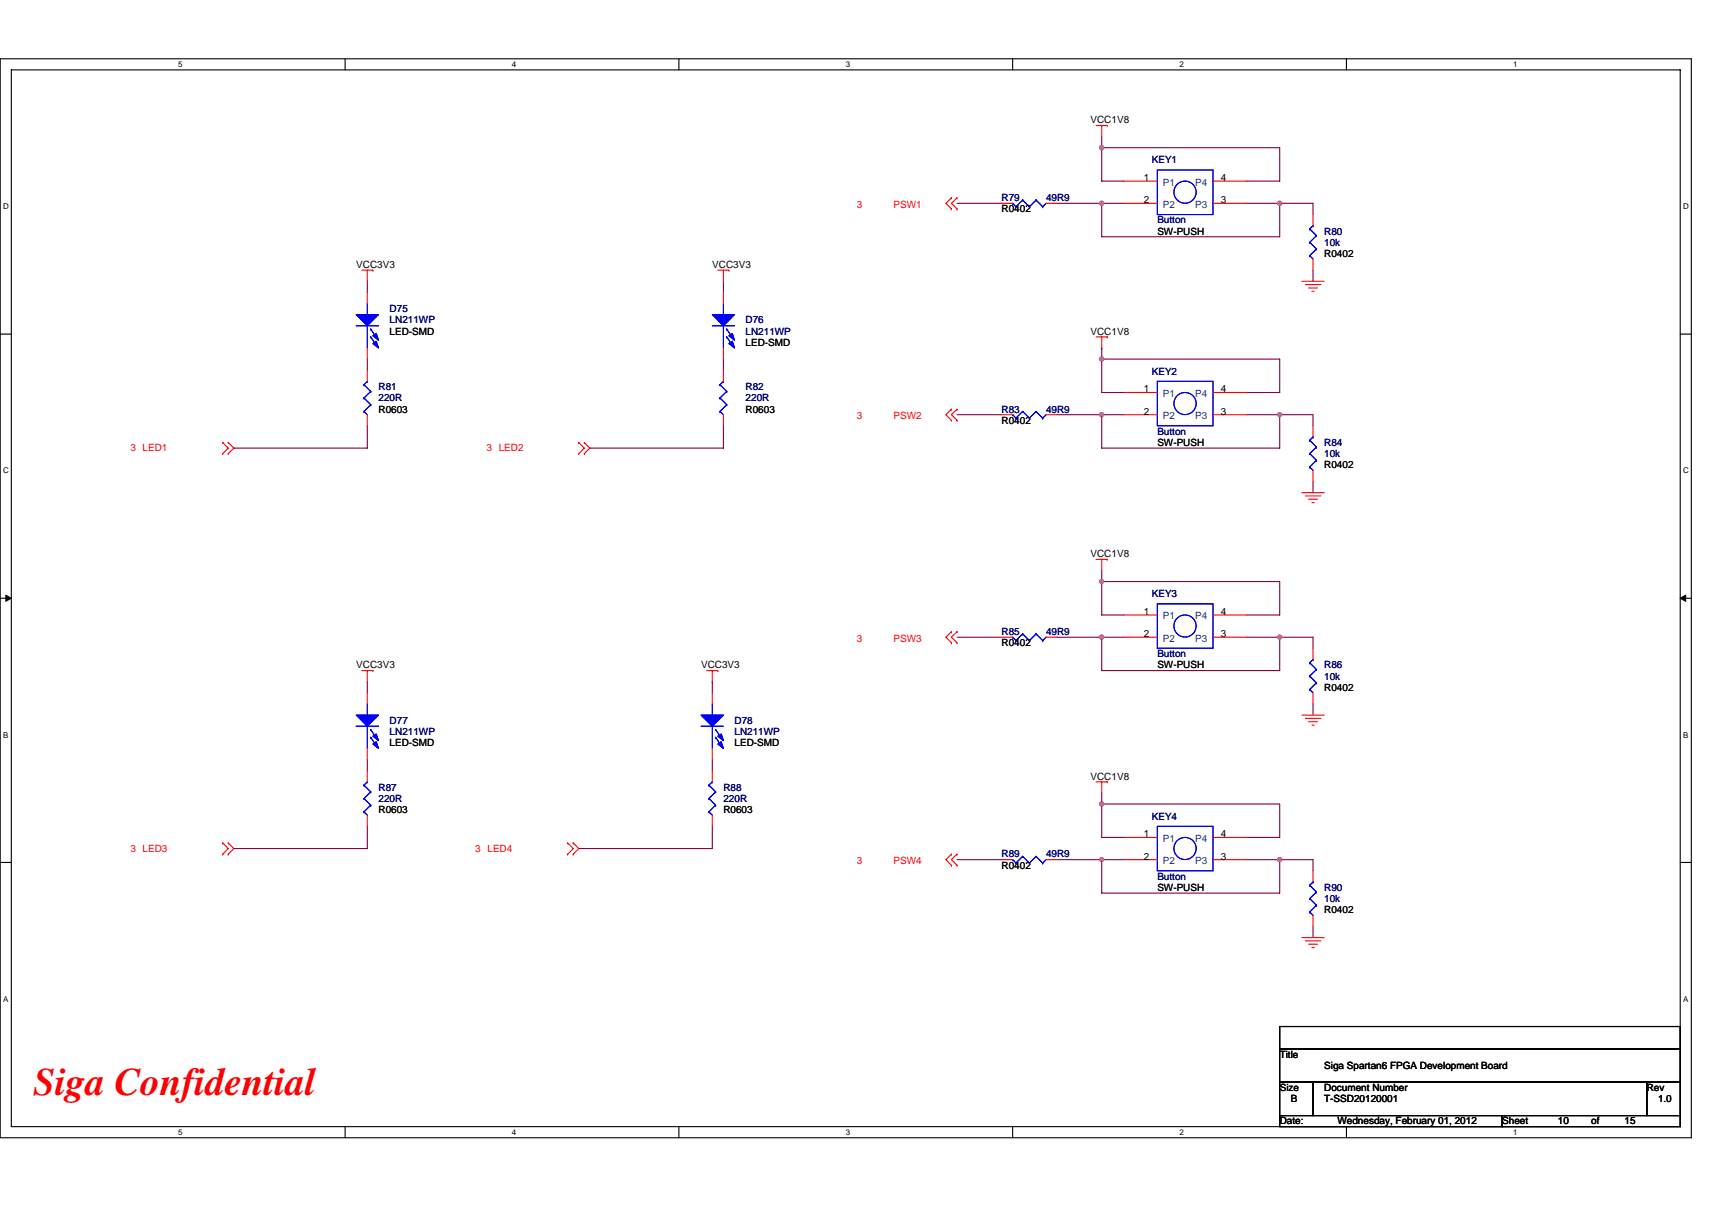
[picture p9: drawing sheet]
<svg xmlns="http://www.w3.org/2000/svg" width="297mm" height="210mm" viewBox="0 0 297 210" stroke-linecap="round" stroke-linejoin="round" font-family="sans-serif">
<path d="M0 10.2h293.5v187.2h-293.5zM2 12.1h289.5v183.4h-289.5z" fill="none" stroke="#000" stroke-width=".19"/>
<g fill="#fff">
<path d="M30.9 10.4h.8v1.6h-.8z"/>
<path d="M30.9 195.7h.8v1.6h-.8z"/>
</g>
<path d="M59.9 10.2v1.9M59.9 195.5v1.9" fill="none" stroke="#000" stroke-width=".19"/>
<g fill="#fff">
<path d="M88.8 10.4h.8v1.6h-.8z"/>
<path d="M88.8 195.7h.8v1.6h-.8z"/>
</g>
<path d="M117.8 10.2v1.9M117.8 195.5v1.9" fill="none" stroke="#000" stroke-width=".19"/>
<g fill="#fff">
<path d="M146.7 10.4h.8v1.6h-.8z"/>
<path d="M146.7 195.7h.8v1.6h-.8z"/>
</g>
<path d="M175.7 10.2v1.9M175.7 195.5v1.9" fill="none" stroke="#000" stroke-width=".19"/>
<g fill="#fff">
<path d="M204.7 10.4h.7v1.6h-.7z"/>
<path d="M204.7 195.7h.7v1.6h-.7z"/>
</g>
<path d="M233.6 10.2v1.9M233.6 195.5v1.9" fill="none" stroke="#000" stroke-width=".19"/>
<g fill="#fff">
<path d="M262.6 10.4h.7v1.6h-.7z"/>
<path d="M262.6 195.7h.7v1.6h-.7z"/>
<path d="M.5 35.1h1v1.5h-1z"/>
<path d="M292 35.1h1v1.5h-1z"/>
<path d="M.5 80.9h1v1.5h-1z"/>
<path d="M292 80.9h1v1.5h-1z"/>
</g>
<path d="M0 58h2M291.5 58h2" fill="none" stroke="#000" stroke-width=".19"/>
<g fill="#fff">
<path d="M.5 126.7h.9v1.6h-.9z"/>
<path d="M292 126.7h.9v1.6h-.9z"/>
</g>
<path d="M0 103.8h2M291.5 103.8h2" fill="none" stroke="#000" stroke-width=".19"/>
<path d="M1 103.3l1 .5-1 .6zM291.5 103.8l1-.5v1.1z" fill="#000" stroke="#000" stroke-width=".17"/>
<g fill="#fff">
<path d="M.5 172.6h.9v1.5h-.9z"/>
<path d="M292 172.6h.9v1.5h-.9z"/>
</g>
<path d="M0 149.7h2M291.5 149.7h2M222 178.1h69.5v3.9h-69.5zM222 182h69.5v5.8h-69.5zM222 187.8h5.8v5.8h-5.8zM222 193.6h38.6v1.9h-38.6zM227.8 187.8h57.9v5.8h-57.9zM260.6 193.6h30.9v1.9h-30.9zM285.7 187.8h5.8v5.8h-5.8z" fill="none" stroke="#000" stroke-width=".19"/>
<g fill="none" stroke="#800040" stroke-width=".19">
<path d="M166 35.3h7.8M183.4 35.3h7.8M191.2 35.3h.1M191.2 35.3v5.8h30.8v-5.8M191.2 25.6v5.8h3.8M191.2 25.6h.1M191.2 25.6h30.8v5.8h-5.8M191.2 23.7v1.9M191.2 35.3h3.8M216.2 35.3h5.8M222 35.3h.1M222 35.3h5.8v1.9"/>
<path d="M63.7 48.8v1.9M125.5 48.8v1.9M227.8 46.9v1.9M63.7 62.3v1.9M63.7 73.9v3.9h-23.1M125.5 62.3v1.9M125.5 73.9v3.9h-23.2M166 72h7.8M183.4 72h7.8M191.2 60.4h.1M191.2 72h.1M191.2 72v5.8h30.8v-5.8"/>
<path d="M191.2 62.3v5.8h3.8M191.2 62.3h30.8v5.8h-5.8M191.2 60.4v1.9M191.2 72h3.8M216.2 72h5.8M222 72h.1M222 72h5.8v1.9M191.2 99v1.9M227.8 83.5v2M63.7 118.3v1.9M123.6 118.3h.1M123.6 118.3v1.9"/>
<path d="M166 110.6h7.8M183.4 110.6h7.8M191.2 110.6h.1M191.2 110.6v5.8h30.8v-5.8M191.2 100.9v5.8h3.8M191.2 100.9h.1M191.2 100.9h30.8v5.8h-5.8M191.2 110.6h3.8M216.2 110.6h5.8M222 110.6h.1M222 110.6h5.8v1.9M63.7 131.8v2"/>
<path d="M123.6 131.8v2M191.2 137.6v1.9M191.2 139.5v5.8h3.8M191.2 139.5h.1M191.2 139.5h30.8v5.8h-5.8M227.8 122.2v1.9M63.7 143.4v3.9h-23.1M123.6 143.4v3.9h-23.2M166 149.2h7.8M183.4 149.2h7.8M191.2 149.2h.1M191.2 149.2v5.8h30.8v-5.8"/>
<path d="M191.2 149.2h3.8M216.2 149.2h5.8M222 149.2h.1M222 149.2h5.8v1.9M227.8 160.8v1.9"/>
</g>
<g fill="#f0f" stroke="#f0f" stroke-width=".19">
<circle cx="191.1" cy="35.3" r=".38"/>
<circle cx="222" cy="35.3" r=".38"/>
<circle cx="191.1" cy="25.6" r=".38"/>
<circle cx="191.1" cy="110.6" r=".38"/>
<circle cx="191.1" cy="62.3" r=".38"/>
<circle cx="191.1" cy="72" r=".38"/>
<circle cx="222" cy="72" r=".38"/>
<circle cx="222" cy="110.6" r=".38"/>
<circle cx="191.1" cy="100.9" r=".38"/>
<circle cx="191.1" cy="149.2" r=".38"/>
<circle cx="222" cy="149.2" r=".38"/>
<circle cx="191.1" cy="139.5" r=".38"/>
</g>
<g fill="none" stroke="#f00" stroke-width=".19">
<path d="M165.1 34.3h.1M165.1 36.3h.1M165.1 34.3l-1 1 1 1M166 34.3h.1M166 36.3h.1M166 34.3l-.9 1 .9 1M173.8 35.3h1.9M181.5 35.3h1.9M190.2 21.8h1.9M191.2 21.8v1.9M192.1 21.8h.1M195 35.3h5.8"/>
<path d="M195 31.4h5.8M210.5 35.3h5.7M210.5 31.4h5.7M227.8 37.2v2M62.8 46.9h1.9M63.7 46.9v1.9M63.7 50.7v2M64.7 46.9h.1M124.5 46.9h2M125.5 46.9v1.9M125.5 50.7v2M126.5 46.9h.1"/>
<path d="M190.2 58.5h1.9M191.2 58.5v1.9M192.1 58.5h.1M225.9 48.8h3.9M226.5 49.4h2.7M227.1 50h1.5M227.6 50.5h.4M227.8 44.9v2M38.6 78.7h.1M38.6 76.8h.1M38.6 76.8l1 1-1 .9M39.6 76.8h.1"/>
<path d="M39.6 78.7h.1M39.6 76.8l1 1-1 .9M63.7 60.4v1.9M63.7 64.2v2M63.7 72v1.9M100.4 78.7h.1M100.4 76.8h.1M100.4 76.8l1 1-1 .9M101.4 76.8h.1M101.4 78.7h.1M101.4 76.8l.9 1-.9 .9M125.5 60.4v1.9"/>
<path d="M125.5 64.2v2M125.5 72v1.9M165.1 71h.1M165.1 72.9h.1M165.1 71l-1 1 1 .9M166 71h.1M166 72.9h.1M166 71l-.9 1 .9 .9M173.8 72h1.9M181.5 72h1.9M195 68.1h5.8M195 72h5.8"/>
<path d="M210.5 68.1h5.7M210.5 72h5.7M227.8 73.9v1.9M190.2 97.1h1.9M191.2 97.1v1.9M192.1 97.1h.1M225.9 85.5h3.9M226.5 86.1h2.7M227.1 86.6h1.5M227.6 87.2h.4M227.8 81.6v1.9M62.8 116.4h1.9"/>
<path d="M63.7 116.4v1.9M64.7 116.4h.1M122.6 116.4h1.9M123.6 116.4v1.9M124.5 116.4h.1M165.1 109.6h.1M165.1 111.5h.1M165.1 109.6l-1 1 1 .9M166 109.6h.1M166 111.5h.1M166 109.6l-.9 1 .9 .9M173.8 110.6h1.9"/>
<path d="M181.5 110.6h1.9M195 110.6h5.8M195 106.7h5.8M210.5 110.6h5.7M210.5 106.7h5.7M227.8 112.5v1.9M63.7 120.2v2M63.7 129.9v1.9M63.7 133.8v1.9M123.6 120.2v2M123.6 129.9v1.9M123.6 133.8v1.9"/>
<path d="M190.2 135.7h1.9M191.2 135.7v1.9M192.1 135.7h.1M225.9 124.1h3.9M226.5 124.7h2.7M227.1 125.2h1.5M227.6 125.8h.4M227.8 120.2v2M38.6 148.2h.1M38.6 146.3h.1M38.6 146.3l1 1-1 .9M39.6 146.3h.1"/>
<path d="M39.6 148.2h.1M39.6 146.3l1 1-1 .9M63.7 141.5v1.9M98.5 148.2h.1M98.5 146.3h.1M98.5 146.3l1 1-1 .9M99.5 146.3h.1M99.5 148.2h.1M99.5 146.3l.9 1-.9 .9M123.6 141.5v1.9M165.1 148.2h.1M165.1 150.2h.1"/>
<path d="M165.1 148.2l-1 1 1 1M166 148.2h.1M166 150.2h.1M166 148.2l-.9 1 .9 1M173.8 149.2h1.9M181.5 149.2h1.9M195 145.3h5.8M195 149.2h5.8M210.5 145.3h5.7M210.5 149.2h5.7M227.8 151.1v2M227.8 158.8v2"/>
<path d="M225.9 162.7h3.9M226.5 163.3h2.7M227.1 163.9h1.5M227.6 164.4h.4"/>
</g>
<g fill="none" stroke="#00f" stroke-width=".19">
<path d="M175.7 35.3h.1M175.7 35.3l.6 .6M176.3 35.9h.1M177.4 34.7h.1M177.4 34.7l1.2 1.2M177.4 34.7l-1.1 1.2M178.6 35.9h.1M179.8 34.7h.1M179.8 34.7l1.1 1.2M179.8 34.7l-1.2 1.2M180.9 35.9h.1M181.5 35.3l-.6 .6"/>
<path d="M200.8 29.5h9.7v7.7h-9.7zM227.2 39.7h.1M227.2 39.7l1.2 1.2M227.8 39.2h.1M227.8 39.2l-.6 .5M61.8 56.5h3.9M63.7 52.7v1.9M63.7 56.5v3.9M64.3 57.1h.1M64.3 58.5h.1M64.3 57.1l1.2 1.7M64.3 58.5l1.2 1.7"/>
<path d="M123.6 56.5h3.8M125.5 52.7v1.9M125.5 56.5v3.9M126.1 57.1h.1M126.1 58.5h.1M126.1 57.1l1.2 1.7M126.1 58.5l1.2 1.7M227.2 44.4h.1M227.2 42.1h.1M227.2 44.4l.6 .5M227.2 42.1l1.2 1.1M228.4 43.2h.1"/>
<path d="M228.4 40.9h.1M228.4 43.2l-1.2 1.2M228.4 40.9l-1.2 1.2M63.2 71.4h.1M63.2 69.1h.1M63.2 66.8h.1M63.2 71.4l.5 .6M63.2 69.1l1.1 1.1M63.2 66.8l1.1 1.1M63.7 66.2h.1M63.7 66.2l-.5 .6M64.3 70.2h.1"/>
<path d="M64.3 67.9h.1M64.3 70.2l-1.1 1.2M64.3 67.9l-1.1 1.2M124.9 71.4h.1M124.9 69.1h.1M124.9 66.8h.1M124.9 71.4l.6 .6M124.9 69.1l1.2 1.1M124.9 66.8l1.2 1.1M125.5 66.2h.1M125.5 66.2l-.6 .6M126.1 70.2h.1"/>
<path d="M126.1 67.9h.1M126.1 70.2l-1.2 1.2M126.1 67.9l-1.2 1.2M175.7 72h.1M175.7 72l.6 .6M176.3 72.6h.1M177.4 71.4h.1M177.4 71.4l1.2 1.2M177.4 71.4l-1.1 1.2M178.6 72.6h.1M179.8 71.4h.1M179.8 71.4l1.1 1.2"/>
<path d="M179.8 71.4l-1.2 1.2M180.9 72.6h.1M181.5 72l-.6 .6M200.8 66.2h9.7v7.7h-9.7zM227.2 78.7h.1M227.2 76.4h.1M227.2 78.7l1.2 1.2M227.2 76.4l1.2 1.2M227.8 75.8h.1M227.8 75.8l-.6 .6M228.4 79.9h.1M228.4 77.6h.1"/>
<path d="M228.4 79.9l-1.2 1.1M228.4 77.6l-1.2 1.1M227.2 81h.1M227.2 81l.6 .6M175.7 110.6h.1M175.7 110.6l.6 .6M176.3 111.2h.1M177.4 110h.1M177.4 110l1.2 1.2M177.4 110l-1.1 1.2M178.6 111.2h.1M179.8 110h.1"/>
<path d="M179.8 110l1.1 1.2M179.8 110l-1.2 1.2M180.9 111.2h.1M181.5 110.6l-.6 .6M200.8 104.8h9.7v7.7h-9.7zM227.2 119.7h.1M227.2 117.3h.1M227.2 115h.1M227.2 119.7l.6 .5M227.2 117.3l1.2 1.2M227.2 115l1.2 1.2M227.8 114.4h.1"/>
<path d="M227.8 114.4l-.6 .6M228.4 118.5h.1M228.4 116.2h.1M228.4 118.5l-1.2 1.2M228.4 116.2l-1.2 1.1M61.8 126h3.9M63.2 138.6h.1M63.2 136.2h.1M63.2 138.6l1.1 1.1M63.2 136.2l1.1 1.2M63.7 135.7h.1M63.7 122.2v1.9"/>
<path d="M63.7 126v3.9M63.7 135.7l-.5 .5M64.3 139.7h.1M64.3 137.4h.1M64.3 126.6h.1M64.3 128h.1M64.3 139.7l-1.1 1.2M64.3 137.4l-1.1 1.2M64.3 126.6l1.2 1.7M64.3 128l1.2 1.7M121.6 126h3.9M123 138.6h.1"/>
<path d="M123 136.2h.1M123 138.6l1.2 1.1M123 136.2l1.2 1.2M123.6 135.7h.1M123.6 122.2v1.9M123.6 126v3.9M123.6 135.7l-.6 .5M124.2 139.7h.1M124.2 137.4h.1M124.2 126.6h.1M124.2 128h.1M124.2 139.7l-1.2 1.2"/>
<path d="M124.2 137.4l-1.2 1.2M124.2 126.6l1.1 1.7M124.2 128l1.1 1.7M63.2 140.9h.1M63.2 140.9l.5 .6M123 140.9h.1M123 140.9l.6 .6M175.7 149.2h.1M175.7 149.2l.6 .6M176.3 149.8h.1M177.4 148.6h.1M177.4 148.6l1.2 1.2"/>
<path d="M177.4 148.6l-1.1 1.2M178.6 149.8h.1M179.8 148.6h.1M179.8 148.6l1.1 1.2M179.8 148.6l-1.2 1.2M180.9 149.8h.1M181.5 149.2l-.6 .6M200.8 143.4h9.7v7.7h-9.7zM227.2 158.3h.1M227.2 155.9h.1M227.2 153.6h.1M227.2 158.3l.6 .5"/>
<path d="M227.2 155.9l1.2 1.2M227.2 153.6l1.2 1.2M227.8 153.1h.1M227.8 153.1l-.6 .5M228.4 157.1h.1M228.4 154.8h.1M228.4 157.1l-1.2 1.2M228.4 154.8l-1.2 1.1"/>
<circle cx="205.6" cy="33.3" r="1.92"/>
<circle cx="205.6" cy="70" r="1.92"/>
<circle cx="205.6" cy="108.6" r="1.92"/>
<circle cx="205.6" cy="147.2" r="1.92"/>
</g>
<g fill="#00f" stroke="#00f" stroke-width=".19">
<path d="M123.6 54.6h3.8l-1.9 1.9z" fill-rule="evenodd"/>
<path d="M126.5 58.3l.6-.4 .3 1.1z" fill-rule="evenodd"/>
<path d="M126.5 59.6l.6-.4 .3 1.2z" fill-rule="evenodd"/>
<path d="M123.6 54.6h3.8l-1.9 1.9z" fill-rule="evenodd"/>
<path d="M126.5 58.3l.6-.4 .3 1.1z" fill-rule="evenodd"/>
<path d="M126.5 59.6l.6-.4 .3 1.2z" fill-rule="evenodd"/>
<path d="M61.8 124.1h3.9l-2 1.9z" fill-rule="evenodd"/>
<path d="M64.7 127.8l.6-.4 .4 1.1z" fill-rule="evenodd"/>
<path d="M64.7 129.1l.6-.4 .4 1.2z" fill-rule="evenodd"/>
<path d="M61.8 124.1h3.9l-2 1.9z" fill-rule="evenodd"/>
<path d="M64.7 127.8l.6-.4 .4 1.1z" fill-rule="evenodd"/>
<path d="M64.7 129.1l.6-.4 .4 1.2z" fill-rule="evenodd"/>
<path d="M61.8 54.6h3.9l-2 1.9z" fill-rule="evenodd"/>
<path d="M64.7 58.3l.6-.4 .4 1.1z" fill-rule="evenodd"/>
<path d="M64.7 59.6l.6-.4 .4 1.2z" fill-rule="evenodd"/>
<path d="M61.8 54.6h3.9l-2 1.9z" fill-rule="evenodd"/>
<path d="M64.7 58.3l.6-.4 .4 1.1z" fill-rule="evenodd"/>
<path d="M64.7 59.6l.6-.4 .4 1.2z" fill-rule="evenodd"/>
<path d="M121.6 124.1h3.9l-1.9 1.9z" fill-rule="evenodd"/>
<path d="M124.5 127.8l.6-.4 .4 1.1z" fill-rule="evenodd"/>
<path d="M124.5 129.1l.6-.4 .4 1.2z" fill-rule="evenodd"/>
<path d="M121.6 124.1h3.9l-1.9 1.9z" fill-rule="evenodd"/>
<path d="M124.5 127.8l.6-.4 .4 1.1z" fill-rule="evenodd"/>
<path d="M124.5 129.1l.6-.4 .4 1.2z" fill-rule="evenodd"/>
</g>
<text font-size="6.8" fill="#f00" x="5.8" y="189.9">Siga Confidential</text>
<g font-size="1.7">
<text x="189.2" y="21.4">VCC1V8</text>
<text x="198.5" y="31.4">1</text>
<text x="198.5" y="35.3">2</text>
<text x="211.8" y="35.3">3</text>
<text x="211.8" y="31.4">4</text>
<text x="173.8" y="36.8">R0402</text>
<text x="200.8" y="40.7">SW-PUSH</text>
<text x="61.8" y="46.5">VCC3V3</text>
<text x="123.6" y="46.5">VCC3V3</text>
<text x="229.8" y="44.6">R0402</text>
<text x="67.6" y="58.1">LED-SMD</text>
<text x="189.2" y="58.1">VCC1V8</text>
<text x="129.4" y="60">LED-SMD</text>
<text x="65.7" y="71.6">R0603</text>
<text x="129.4" y="71.6">R0603</text>
<text x="198.5" y="68.1">1</text>
<text x="198.5" y="71.9">2</text>
<text x="211.8" y="71.9">3</text>
<text x="211.8" y="68.1">4</text>
<text x="173.8" y="73.5">R0402</text>
<text x="200.8" y="77.4">SW-PUSH</text>
<text x="229.8" y="81.2">R0402</text>
<text x="189.2" y="96.7">VCC1V8</text>
<text x="198.5" y="106.7">1</text>
<text x="211.8" y="106.7">4</text>
<text x="173.8" y="112.1">R0402</text>
<text x="198.5" y="110.6">2</text>
<text x="211.8" y="110.6">3</text>
<text x="61.8" y="116">VCC3V3</text>
<text x="121.6" y="116">VCC3V3</text>
<text x="200.8" y="116">SW-PUSH</text>
<text x="229.8" y="119.8">R0402</text>
<text x="67.6" y="129.5">LED-SMD</text>
<text x="127.4" y="129.5">LED-SMD</text>
<text x="189.2" y="135.3">VCC1V8</text>
<text x="65.7" y="141.1">R0603</text>
<text x="125.5" y="141.1">R0603</text>
<text x="198.5" y="145.3">1</text>
<text x="198.5" y="149.2">2</text>
<text x="211.8" y="149.2">3</text>
<text x="211.8" y="145.3">4</text>
<text x="173.8" y="150.7">R0402</text>
<text x="200.8" y="154.6">SW-PUSH</text>
<text x="229.8" y="158.5">R0402</text>
<text x="222" y="183.6">Title</text>
<text x="229.8" y="185.5">Siga Spartan6 FPGA Development Board</text>
<text x="222" y="189.3">Size</text>
<text x="224" y="191.3">B</text>
<text x="229.8" y="189.3">Document Number</text>
<text x="229.8" y="191.3">T-SSD20120001</text>
<text x="285.7" y="189.3">Rev</text>
<text x="287.7" y="191.3">1.0</text>
<text x="222" y="195.1">Date:</text>
<text x="232.1" y="195.1">Wednesday, February 01, 2012</text>
<text x="260.6" y="195.1">Sheet</text>
<text x="270.3" y="195.1">10</text>
<text x="276.1" y="195.1">of</text>
<text x="281.9" y="195.1">15</text>
</g>
<g font-size="1.7" fill="#000080">
<text x="199.8" y="28.3">KEY1</text>
<text x="173.8" y="34.9">R79</text>
<text x="181.5" y="34.9">49R9</text>
<text x="200.8" y="38.8">Button</text>
<text x="229.8" y="40.7">R80</text>
<text x="229.8" y="42.6">10k</text>
<text x="67.6" y="54.2">D75</text>
<text x="67.6" y="56.1">LN211WP</text>
<text x="129.4" y="56.1">D76</text>
<text x="129.4" y="58.1">LN211WP</text>
<text x="199.8" y="65">KEY2</text>
<text x="65.7" y="67.7">R81</text>
<text x="65.7" y="69.7">220R</text>
<text x="129.4" y="67.7">R82</text>
<text x="129.4" y="69.7">220R</text>
<text x="173.8" y="71.6">R83</text>
<text x="181.5" y="71.6">49R9</text>
<text x="200.8" y="75.4">Button</text>
<text x="229.8" y="77.4">R84</text>
<text x="229.8" y="79.3">10k</text>
<text x="199.8" y="103.6">KEY3</text>
<text x="173.8" y="110.2">R85</text>
<text x="181.5" y="110.2">49R9</text>
<text x="200.8" y="114">Button</text>
<text x="229.8" y="116">R86</text>
<text x="229.8" y="117.9">10k</text>
<text x="67.6" y="125.6">D77</text>
<text x="127.4" y="125.6">D78</text>
<text x="67.6" y="127.6">LN211WP</text>
<text x="127.4" y="127.6">LN211WP</text>
<text x="65.7" y="137.2">R87</text>
<text x="125.5" y="137.2">R88</text>
<text x="65.7" y="139.1">220R</text>
<text x="125.5" y="139.1">220R</text>
<text x="199.8" y="142.2">KEY4</text>
<text x="173.8" y="148.8">R89</text>
<text x="181.5" y="148.8">49R9</text>
<text x="200.8" y="152.7">Button</text>
<text x="229.8" y="154.6">R90</text>
<text x="229.8" y="156.5">10k</text>
</g>
<g font-size="1.7" fill="#004080">
<text x="201.8" y="32.2">P1</text>
<text x="207.3" y="32.2">P4</text>
<text x="201.8" y="36.1">P2</text>
<text x="207.3" y="36.1">P3</text>
<text x="201.8" y="68.9">P1</text>
<text x="207.3" y="68.9">P4</text>
<text x="201.8" y="72.7">P2</text>
<text x="207.3" y="72.7">P3</text>
<text x="201.8" y="107.5">P1</text>
<text x="207.3" y="107.5">P4</text>
<text x="201.8" y="111.4">P2</text>
<text x="207.3" y="111.4">P3</text>
<text x="201.8" y="146.1">P1</text>
<text x="201.8" y="150">P2</text>
<text x="207.3" y="150">P3</text>
<text x="207.3" y="146.1">P4</text>
</g>
<g font-size="1.7" fill="#f00">
<text x="148.7" y="36.1">3</text>
<text x="155" y="36.1">PSW1</text>
<text x="148.7" y="72.7">3</text>
<text x="155" y="72.7">PSW2</text>
<text x="22.6" y="78.3">3 LED1</text>
<text x="84.4" y="78.3">3 LED2</text>
<text x="148.7" y="111.4">3</text>
<text x="155" y="111.4">PSW3</text>
<text x="22.6" y="147.8">3 LED3</text>
<text x="82.5" y="147.8">3 LED4</text>
<text x="148.7" y="150">3</text>
<text x="155" y="150">PSW4</text>
</g>
<g font-size="1.4">
<text x="30.9" y="11.7">5</text>
<text x="88.8" y="11.7">4</text>
<text x="146.7" y="11.7">3</text>
<text x="204.7" y="11.7">2</text>
<text x="262.6" y="11.7">1</text>
<text x=".5" y="36.3">D</text>
<text x="292" y="36.3">D</text>
<text x=".5" y="82.1">C</text>
<text x="292" y="82.1">C</text>
<text x=".5" y="128">B</text>
<text x="292" y="128">B</text>
<text x=".5" y="173.8">A</text>
<text x="292" y="173.8">A</text>
<text x="30.9" y="197">5</text>
<text x="88.8" y="197">4</text>
<text x="146.7" y="197">3</text>
<text x="204.7" y="197">2</text>
<text x="262.6" y="197">1</text>
</g>
</svg>
